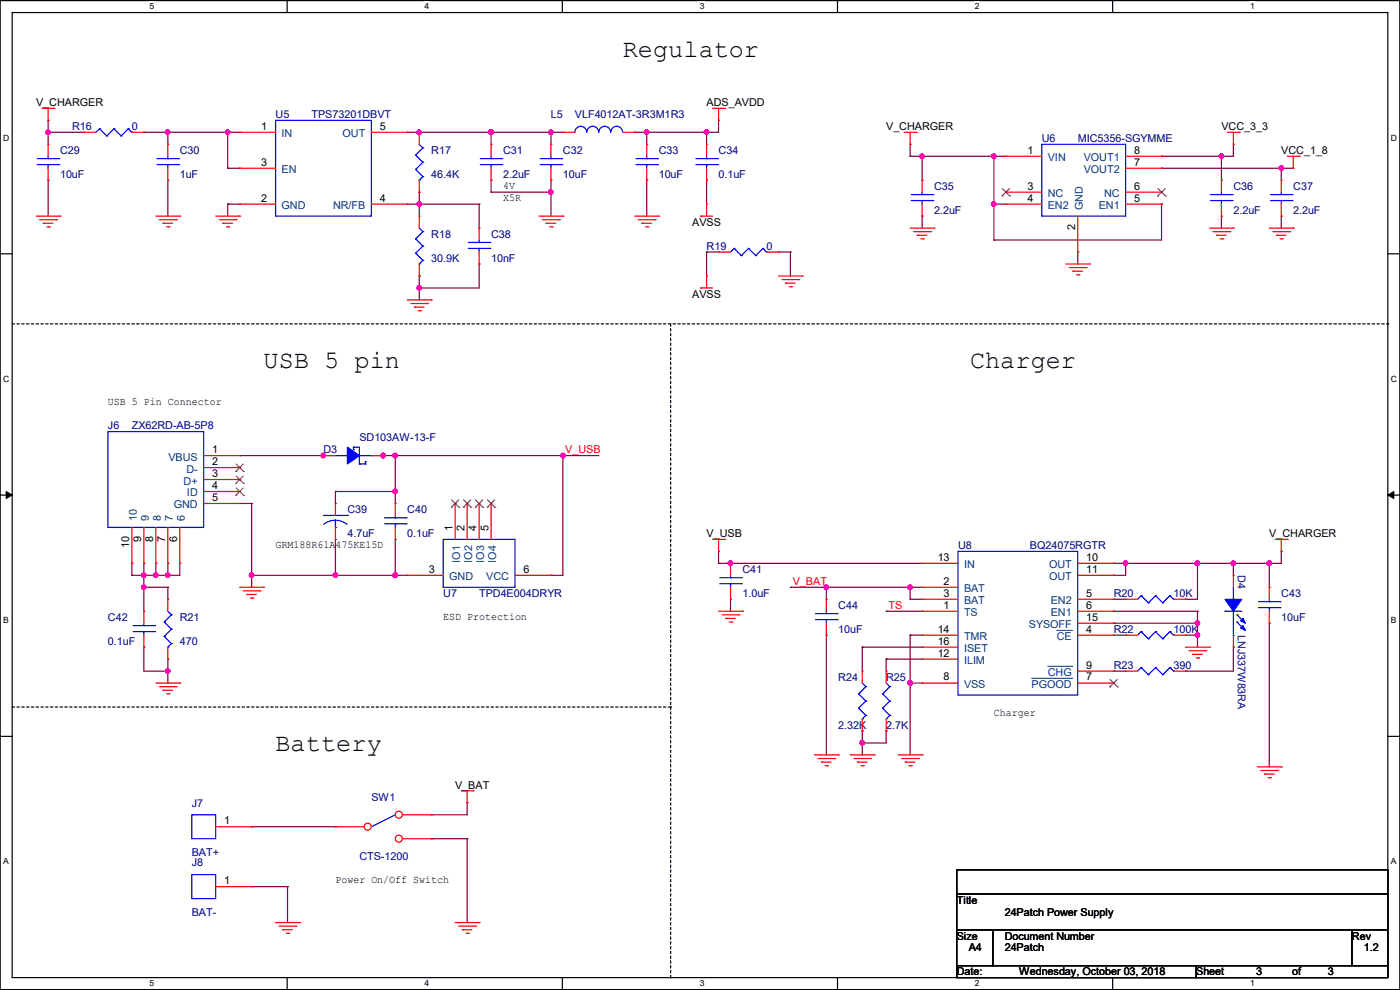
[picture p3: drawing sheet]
<svg xmlns="http://www.w3.org/2000/svg" width="297mm" height="210mm" viewBox="0 0 297 210" stroke-linecap="round" stroke-linejoin="round" font-family="sans-serif">
<path d="M0 .1h297v209.8h-297zM2.6 2.7h291.8v204.7h-291.8z" fill="none" stroke="#000" stroke-width=".25"/>
<g fill="#fff">
<path d="M31.7 .4h1v2h-1z"/>
<path d="M31.7 207.6h1v2h-1z"/>
</g>
<path d="M60.9 .1v2.6M60.9 207.4v2.5" fill="none" stroke="#000" stroke-width=".25"/>
<g fill="#fff">
<path d="M90.1 .4h1v2h-1z"/>
<path d="M90.1 207.6h1v2h-1z"/>
</g>
<path d="M119.3 .1v2.6M119.3 207.4v2.5" fill="none" stroke="#000" stroke-width=".25"/>
<g fill="#fff">
<path d="M148.5 .4h.9v2h-.9z"/>
<path d="M148.5 207.6h.9v2h-.9z"/>
</g>
<path d="M177.7 .1v2.6M177.7 207.4v2.5" fill="none" stroke="#000" stroke-width=".25"/>
<g fill="#fff">
<path d="M206.8 .4h1v2h-1z"/>
<path d="M206.8 207.6h1v2h-1z"/>
</g>
<path d="M236.1 .1v2.6M236.1 207.4v2.5" fill="none" stroke="#000" stroke-width=".25"/>
<g fill="#fff">
<path d="M265.2 .4h1v2h-1z"/>
<path d="M265.2 207.6h1v2h-1z"/>
<path d="M.7 28.2h1.2v2h-1.2z"/>
<path d="M295.1 28.2h1.2v2h-1.2z"/>
<path d="M.7 79.4h1.2v2h-1.2z"/>
<path d="M295.1 79.4h1.2v2h-1.2z"/>
</g>
<path d="M0 53.8h2.6M294.4 53.8h2.6" fill="none" stroke="#000" stroke-width=".25"/>
<g fill="#fff">
<path d="M.7 130.6h1.2v2h-1.2z"/>
<path d="M295.1 130.6h1.1v2h-1.1z"/>
</g>
<path d="M0 105h2.6M294.4 105h2.6" fill="none" stroke="#000" stroke-width=".25"/>
<path d="M1.3 104.3l1.3 .7-1.3 .7zM294.4 105l1.3-.7v1.4z" fill="#000" stroke="#000" stroke-width=".21"/>
<g fill="#fff">
<path d="M.7 181.8h1.2v2h-1.2z"/>
<path d="M295.1 181.8h1.1v2h-1.1z"/>
</g>
<path d="M0 156.2h2.6M294.4 156.2h2.6M203 184.5h91.4v5.1h-91.4zM203 189.6h91.4v7.6h-91.4zM203 197.2h7.6v7.7h-7.6zM210.6 197.2h76.2v7.7h-76.2zM286.8 197.2h7.6v7.7h-7.6zM203 204.9h50.8v2.5h-50.8zM253.8 204.9h40.6v2.5h-40.6z" fill="none" stroke="#000" stroke-width=".25"/>
<path d="M2.6 68.7h291.8M142.3 68.7v138.7M294.4 68.7h.1M2.6 150h139.7M142.3 150h.1M142.3 207.4h.1" fill="none" stroke="#000" stroke-width=".25" stroke-dasharray=".5"/>
<g fill="none" stroke="#800040" stroke-width=".25">
<path d="M10.2 28.1h.1M10.2 38.2h.1M10.2 25.5h.1M10.2 28.1h7.6M10.2 25.5v5.1M10.2 38.2v7.6M30.5 28.1h.1M30.5 28.1h20.3M35.6 28.1h.1M35.6 38.2h.1M35.6 28.1v2.5M35.6 38.2v7.6"/>
<path d="M48.3 28.1h.1M48.3 35.7h.1M48.3 28.1v7.6M48.3 35.7h2.5M86.4 28.1h.1M86.4 28.1h33M88.9 28.1h.1M104.2 28.1h.1M104.2 38.2h.1M104.2 28.1v2.5M104.2 38.2v2.6M116.9 28.1h.1"/>
<path d="M116.9 38.2h.1M116.9 28.1v2.5M116.9 38.2v7.6M134.7 28.1h.1M137.2 28.1h.1M137.2 38.2h.1M137.2 28.1v2.5M137.2 38.2v7.6M149.9 28.1h.1M149.9 38.2h.1M149.9 28.1v2.5M149.9 38.2v5.1"/>
<path d="M152.4 25.5h.1M152.4 25.5v2.6h-17.7M193.1 30.6h.1M193.1 33.1h.1M193.1 30.6v2.5M193.1 33.1h20.3M195.6 38.2h.1M195.6 33.1h.1M195.6 33.1v5.1M210.9 33.1h.1M210.9 33.1v17.8M246.4 35.7h.1"/>
<path d="M246.4 33.1h.1M246.4 35.7h28M259.1 38.2h.1M259.1 33.1h.1M259.1 33.1v5.1M261.7 30.6h.1M261.7 30.6v2.5h-15.3M271.8 35.7h.1M271.8 35.7v2.5M48.3 43.3h.1M48.3 43.3h2.5M48.3 43.3v2.5"/>
<path d="M86.4 43.3h.1M86.4 43.3h15.2M88.9 43.3h.1M88.9 58.5h.1M88.9 40.8h.1M88.9 40.8v5M88.9 58.5v5.1M101.6 43.3h.1M101.6 56h.1M101.6 43.3v5.1M101.6 56v5.1h-12.7M104.2 40.8h.1"/>
<path d="M104.2 40.8h12.7M116.9 40.8h.1M149.9 53.5h.1M149.9 53.5v5M149.9 53.5h2.5M165.1 53.5h.1M165.1 53.5h2.6M167.7 53.5h.1M167.7 53.5v5M195.6 45.8h.1M195.6 45.8v2.6M210.9 43.3h.1"/>
<path d="M210.9 50.9h.1M210.9 43.3h2.5M228.6 53.5h.1M228.6 53.5v2.5M246.4 43.3h.1M246.4 43.3v7.6h-35.5M259.1 45.8h.1M259.1 45.8v2.6M271.8 45.8h.1M271.8 45.8v2.6M88.9 61.1h.1M50.8 96.6h.1"/>
<path d="M50.8 96.6h76.2M68.6 96.6h.1M81.3 96.6h.1M83.9 96.6h.1M83.9 96.6v10.2M119.4 96.6h.1M119.4 96.6v25.4h-2.5M28 119.5h.1M28 119.5v2.5M30.5 119.5h.1M30.5 119.5v10.2M33.1 119.5h.1"/>
<path d="M33.1 119.5v2.5M35.6 119.5h.1M35.6 119.5v2.5M38.1 119.5h.1M38.1 119.5v2.5h-10.1M50.8 106.8h.1M50.8 106.8h2.6M53.4 106.8h.1M53.4 106.8v17.8M71.2 104.3h.1M71.2 114.4h.1M71.2 104.3v2.5"/>
<path d="M71.2 114.4v7.6M71.2 104.3h12.7M83.9 104.3h.1M83.9 114.4h.1M83.9 114.4v7.6M152.4 117h.1M152.4 119.5h.1M152.4 117v2.5M152.4 119.5h43.2M155 119.5h.1M236.3 119.5h.1M238.8 119.5h.1"/>
<path d="M238.8 119.5v2.5h-2.5M254 119.5h.1M254 119.5v7.6h-2.5M261.7 119.5h.1M261.7 119.5v2.5M269.3 119.5h.1M269.3 119.5v5.1M271.8 117h.1M271.8 117v2.5h-35.5M28 122h.1M30.5 122h.1M30.5 124.6h.1"/>
<path d="M30.5 137.3h.1M30.5 137.3v5.1h5.1M30.5 124.6h5.1M33.1 122h.1M35.6 122h.1M35.6 124.6h.1M35.6 139.8h.1M35.6 124.6v2.5M35.6 139.8v5.1M53.4 122h.1M53.4 122h33M71.2 122h.1"/>
<path d="M83.9 122h.1M116.9 122h.1M155 127.1h.1M155 127.1v2.6M167.7 124.6h.1M167.7 124.6h27.9M175.3 124.6h.1M175.3 134.7h.1M175.3 124.6v2.5M175.3 134.7v25.4M182.9 137.3h.1M182.9 137.3h12.7"/>
<path d="M182.9 137.3v5.1M188 129.7h.1M188 139.8h.1M188 129.7h7.6M188 139.8h7.6M188 139.8v2.6M193.1 124.6h.1M193.1 134.7h.1M193.1 127.1h.1M193.1 124.6v2.5M193.1 134.7v25.4M193.1 134.7h2.5"/>
<path d="M193.1 127.1h2.5M236.3 122h.1M236.3 127.1h.1M236.3 129.7h.1M236.3 134.7h.1M236.3 132.2h.1M236.3 129.7h17.7M236.3 134.7h2.5M236.3 127.1h2.5M236.3 132.2h17.7M251.5 127.1h.1M251.5 134.7h.1"/>
<path d="M251.5 134.7h2.5M254 134.7h.1M254 132.2h.1M254 129.7h.1M254 129.7v7.6M261.7 137.3h.1M261.7 137.3v5.1h-10.2M269.3 132.2h.1M269.3 132.2v30.5M35.6 142.4h.1M35.6 144.9h.1M182.9 157.6h.1"/>
<path d="M182.9 155.1h.1M182.9 155.1v5M188 155.1h.1M188 155.1v2.5h-5.1M193.1 144.9h.1M193.1 144.9h2.5M236.3 142.4h.1M236.3 142.4h2.5M251.5 142.4h.1M53.4 175.4h.1M53.4 175.4h17.8M91.5 172.8h.1"/>
<path d="M91.5 177.9h.1M91.5 177.9h7.6M99.1 170.3h.1M99.1 177.9h.1M99.1 170.3v2.5h-7.6M99.1 177.9v17.8M53.4 188.1h.1M53.4 188.1h7.6M61 188.1h.1M61 188.1v7.6"/>
</g>
<g fill="#f0f" stroke="#f0f" stroke-width=".25">
<circle cx="88.9" cy="43.3" r=".49"/>
<circle cx="88.9" cy="61.1" r=".49"/>
<circle cx="104.2" cy="28" r=".49"/>
<circle cx="88.9" cy="28" r=".49"/>
<circle cx="116.9" cy="28" r=".49"/>
<circle cx="116.9" cy="40.7" r=".49"/>
<circle cx="10.2" cy="28" r=".49"/>
<circle cx="35.6" cy="28" r=".49"/>
<circle cx="48.3" cy="28" r=".49"/>
<circle cx="35.6" cy="122" r=".49"/>
<circle cx="53.4" cy="122" r=".49"/>
<circle cx="33" cy="122" r=".49"/>
<circle cx="30.5" cy="122" r=".49"/>
<circle cx="30.5" cy="124.6" r=".49"/>
<circle cx="83.8" cy="96.6" r=".49"/>
<circle cx="81.3" cy="96.6" r=".49"/>
<circle cx="155" cy="119.5" r=".49"/>
<circle cx="193.1" cy="124.6" r=".49"/>
<circle cx="175.3" cy="124.6" r=".49"/>
<circle cx="254" cy="119.5" r=".49"/>
<circle cx="238.8" cy="119.5" r=".49"/>
<circle cx="193.1" cy="144.9" r=".49"/>
<circle cx="254" cy="134.7" r=".49"/>
<circle cx="261.6" cy="119.5" r=".49"/>
<circle cx="269.3" cy="119.5" r=".49"/>
<circle cx="254" cy="132.2" r=".49"/>
<circle cx="195.6" cy="33.1" r=".49"/>
<circle cx="271.8" cy="35.7" r=".49"/>
<circle cx="259.1" cy="33.1" r=".49"/>
<circle cx="83.8" cy="122" r=".49"/>
<circle cx="68.6" cy="96.6" r=".49"/>
<circle cx="83.8" cy="104.2" r=".49"/>
<circle cx="71.1" cy="122" r=".49"/>
<circle cx="119.4" cy="96.6" r=".49"/>
<circle cx="210.8" cy="43.3" r=".49"/>
<circle cx="210.8" cy="33.1" r=".49"/>
<circle cx="149.9" cy="28" r=".49"/>
<circle cx="137.2" cy="28" r=".49"/>
<circle cx="182.9" cy="157.6" r=".49"/>
<circle cx="35.6" cy="142.3" r=".49"/>
</g>
<g fill="none" stroke="#f00" stroke-width=".25">
<path d="M8.9 23h2.6M10.2 25.5h.1M10.2 30.6h.1M10.2 38.2h.1M10.2 23v2.5M10.2 30.6v2.5M10.2 35.7v2.5M11.5 23h.1M35.6 30.6h.1M35.6 38.2h.1M35.6 30.6v2.5M35.6 35.7v2.5"/>
<path d="M50.8 28.1h.1M50.8 35.7h.1M50.8 28.1h7.7M50.8 35.7h7.7M78.8 28.1h7.6M86.4 28.1h.1M151.2 23h2.5M152.4 25.5h.1M152.4 23v2.5M153.7 23h.1M191.8 28.1h2.6M193.1 30.6h.1"/>
<path d="M193.1 28.1v2.5M194.4 28.1h.1M260.4 28.1h2.5M261.7 30.6h.1M261.7 28.1v2.5M262.9 28.1h.1M271.8 38.2h.1M271.8 38.2v2.6M273.1 33.1h2.5M274.4 35.7h.1M274.4 33.1v2.6M275.6 33.1h.1"/>
<path d="M7.7 45.8h5M8.4 46.6h3.6M9.2 47.4h.1M9.2 47.4h2M9.9 48.1h.6M10.5 48.1h.1M12 46.6h.1M12.7 45.8h.1M33.1 45.8h5M33.8 46.6h3.6M34.6 47.4h.1M34.6 47.4h2"/>
<path d="M35.3 48.1h.6M35.9 48.1h.1M37.4 46.6h.1M38.1 45.8h.1M45.8 45.8h5M46.5 46.6h3.6M47.3 47.4h.1M47.3 47.4h2M48 48.1h.6M48.6 48.1h.1M50.1 46.6h.1M50.8 45.8h.1"/>
<path d="M50.8 43.3h.1M50.8 43.3h7.7M78.8 43.3h7.6M86.4 43.3h.1M114.3 45.8h5.1M115.1 46.6h3.6M115.9 47.4h.1M115.9 47.4h2M116.6 48.1h.5M117.1 48.1h.1M118.7 46.6h.1M119.4 45.8h.1"/>
<path d="M134.7 45.8h5M135.4 46.6h3.6M136.2 47.4h.1M136.2 47.4h2M136.9 48.1h.6M137.5 48.1h.1M139 46.6h.1M139.7 45.8h.1M148.6 45.8h.1M148.6 45.8h2.6M149.9 43.3h.1M149.9 58.5h.1"/>
<path d="M149.9 43.3v2.5M149.9 58.5v2.6M165.1 58.5h5.1M165.9 59.3h3.6M169.5 59.3h.1M170.2 58.5h.1M193.1 48.4h5.1M193.8 49.1h3.6M194.6 49.9h.1M194.6 49.9h2M195.4 50.7h.5M195.9 50.7h.1"/>
<path d="M197.4 49.1h.1M198.2 48.4h.1M226.1 56h5.1M226.9 56.8h3.5M227.6 57.5h.1M227.6 57.5h2.1M228.4 58.3h.5M228.9 58.3h.1M230.4 56.8h.1M231.2 56h.1M256.6 48.4h5.1M257.3 49.1h3.6"/>
<path d="M258.1 49.9h.1M258.1 49.9h2M258.9 50.7h.5M259.4 50.7h.1M260.9 49.1h.1M261.7 48.4h.1M269.3 48.4h5.1M270 49.1h3.6M270.8 49.9h.1M270.8 49.9h2M271.6 50.7h.5M271.8 45.8h.1"/>
<path d="M271.8 43.3v2.5M272.1 50.7h.1M273.6 49.1h.1M274.4 48.4h.1M86.4 63.6h5.1M87.2 64.4h3.5M87.9 65.2h.1M87.9 65.2h2.1M88.7 65.9h.5M89.2 65.9h.1M90.7 64.4h.1M91.5 63.6h.1"/>
<path d="M148.6 61.1h.1M148.6 61.1h2.6M166.7 60.1h.1M166.7 60.1h2M167.4 60.8h.5M167.9 60.8h.1M83.9 106.8h.1M83.9 114.4h.1M83.9 106.8v2.5M83.9 111.9v2.5M96.6 106.8h.1M96.6 106.8v7.6"/>
<path d="M99.1 106.8h.1M99.1 106.8v7.6M101.6 106.8h.1M101.6 106.8v7.6M104.2 106.8h.1M104.2 106.8v7.6M151.2 114.4h2.5M152.4 117h.1M152.4 114.4v2.6M153.7 114.4h.1M270.6 114.4h2.5M271.8 117h.1"/>
<path d="M271.8 114.4v2.6M273.1 114.4h.1M35.6 127.1h.1M35.6 139.8h.1M35.6 127.1v2.6M35.6 137.3v2.5M50.8 124.6h5.1M51.6 125.3h3.6M52.4 126.1h.1M52.4 126.1h2M53.1 126.9h.5M53.6 126.9h.1"/>
<path d="M55.2 125.3h.1M55.9 124.6h.1M86.4 122h.1M86.4 122h7.6M109.3 122h7.6M116.9 122h.1M152.4 129.7h5.1M153.2 130.4h3.6M154 131.2h.1M154 131.2h2M154.7 132h.5M155.2 132h.1"/>
<path d="M156.8 130.4h.1M157.5 129.7h.1M238.8 127.1h.1M238.8 127.1h2.5M249 127.1h2.5M251.5 127.1h.1M251.5 137.3h5.1M252.3 138h3.5M253 138.8h.1M253 138.8h2.1M253.8 139.6h.5M254.3 139.6h.1"/>
<path d="M255.8 138h.1M256.6 137.3h.1M33.1 144.9h5M33.8 145.7h3.6M34.6 146.4h.1M34.6 146.4h2M35.3 147.2h.6M35.9 147.2h.1M37.4 145.7h.1M38.1 144.9h.1M238.8 142.4h.1M238.8 142.4h2.5"/>
<path d="M249 142.4h2.5M251.5 142.4h.1M97.8 167.8h2.6M99.1 170.3h.1M99.1 167.8v2.5M100.4 167.8h.1M172.8 160.1h5M173.5 160.9h3.6M174.3 161.7h.1M174.3 161.7h2M175 162.4h.6M175.6 162.4h.1"/>
<path d="M177.1 160.9h.1M177.8 160.1h.1M180.4 160.1h5.1M181.1 160.9h3.6M181.9 161.7h.1M181.9 161.7h2M182.7 162.4h.5M183.2 162.4h.1M184.7 160.9h.1M185.5 160.1h.1M190.5 160.1h5.1M191.3 160.9h3.6"/>
<path d="M192.1 161.7h.1M192.1 161.7h2M192.8 162.4h.5M193.3 162.4h.1M194.9 160.9h.1M195.6 160.1h.1M266.7 162.7h5.1M267.5 163.4h3.6M268.3 164.2h.1M268.3 164.2h2M269 165h.5M269.5 165h.1"/>
<path d="M271.1 163.4h.1M271.8 162.7h.1M45.8 188.1h7.6M53.4 188.1h.1M58.5 195.7h5M59.2 196.5h3.6M60 197.2h.1M60 197.2h2M60.7 198h.6M61.3 198h.1M62.8 196.5h.1M63.5 195.7h.1"/>
<path d="M96.6 195.7h5M97.3 196.5h3.6M98.1 197.2h.1M98.1 197.2h2M98.8 198h.6M99.4 198h.1M100.9 196.5h.1M101.6 195.7h.1"/>
</g>
<g fill="none" stroke="#00f" stroke-width=".25">
<path d="M7.9 34.9h4.6M7.9 33.7h4.6M10.2 33.7h.1M10.2 34.9h.1M10.2 33.1v.6M10.2 34.9v.8M12.5 34.9h.1M12.5 33.7h.1M33.3 34.9h4.6M33.3 33.7h4.6M35.6 33.7h.1M35.6 34.9h.1"/>
<path d="M35.6 33.1v.6M35.6 34.9v.8M37.9 34.9h.1M37.9 33.7h.1M58.5 25.5h20.3v20.3h-20.3zM269.5 42.5h4.6M269.5 41.3h4.6M271.8 41.3h.1M271.8 42.5h.1M271.8 40.8v.5M271.8 42.5v.8M274.1 42.5h.1"/>
<path d="M274.1 41.3h.1M81.6 111.1h4.5M81.6 109.9h4.5M83.9 109.9h.1M83.9 111.1h.1M83.9 109.3v.6M83.9 111.1v.8M86.1 111.1h.1M86.1 109.9h.1M94 114.4h15.3v10.2h-15.3zM34.8 132h.1M34.8 135h.1"/>
<path d="M34.8 132l1.6 1.5M34.8 135l1.6 1.5M35.6 137.3h.1M35.6 129.7l.8 .7M36.4 130.4h.1M36.4 133.5h.1M36.4 136.5h.1M36.4 130.4l-1.6 1.6M36.4 133.5l-1.6 1.5M36.4 136.5l-.8 .8M242.1 126.4h.1M242.1 126.4l-.8 .7"/>
<path d="M242.1 126.4l1.5 1.5M243.6 127.9h.1M245.2 126.4h.1M245.2 126.4l-1.6 1.5M245.2 126.4l1.5 1.5M246.7 127.9h.1M248.2 126.4h.1M248.2 126.4l-1.5 1.5M248.2 126.4l.8 .7M249 127.1h.1M242.1 141.6h.1M242.1 141.6l-.8 .8"/>
<path d="M242.1 141.6l1.5 1.5M243.6 143.1h.1M245.2 141.6h.1M245.2 141.6l-1.6 1.5M245.2 141.6l1.5 1.5M246.7 143.1h.1M248.2 141.6h.1M248.2 141.6l-1.5 1.5M248.2 141.6l.8 .8M249 142.4h.1M83.9 172.8h.1M83.9 172.8l-5.1 2.6"/>
<path d="M40.7 185.5h5.1v5.1h-5.1z"/>
</g>
<g fill="none" stroke="#804000" stroke-width=".21">
<path d="M95.8 107.6h.1M95.8 106l1.6 1.6M97.3 106l-1.5 1.6M97.4 107.6h.1M98.3 107.6h.1M98.3 106l1.6 1.6M99.9 106l-1.6 1.6M99.9 107.6h.1M100.8 107.6h.1M100.9 106l1.5 1.6M102.4 106l-1.6 1.6M102.4 107.6h.1"/>
<path d="M103.4 107.6h.1M103.4 106l1.6 1.6M104.9 106l-1.5 1.6M105 107.6h.1"/>
</g>
<circle cx="78" cy="175.4" r=".74" fill="#fff" stroke="#f00" stroke-width=".25"/>
<path d="M71.2 175.4h.1M71.2 175.4h6.1" fill="none" stroke="#f00" stroke-width=".25"/>
<circle cx="84.6" cy="172.8" r=".74" fill="#fff" stroke="#f00" stroke-width=".25"/>
<path d="M85.4 172.8h6.1M91.5 172.8h.1" fill="none" stroke="#f00" stroke-width=".25"/>
<circle cx="84.6" cy="177.9" r=".74" fill="#fff" stroke="#f00" stroke-width=".25"/>
<g fill="none" stroke="#f00" stroke-width=".25">
<path d="M17.8 28.1h.1M17.8 28.1h2.6M28 28.1h2.5M30.5 28.1h.1M88.9 28.1h.1M88.9 28.1v2.5M88.9 38.2v2.6M104.2 30.6h.1M104.2 38.2h.1M104.2 30.6v2.5M104.2 35.7v2.5M116.9 30.6h.1"/>
<path d="M116.9 38.2h.1M116.9 30.6v2.5M116.9 35.7v2.5M119.4 28.1h.1M119.4 28.1h2.6M132.1 28.1h2.6M134.7 28.1h.1M137.2 30.6h.1M137.2 38.2h.1M137.2 30.6v2.5M137.2 35.7v2.5M149.9 30.6h.1"/>
<path d="M149.9 38.2h.1M149.9 30.6v2.5M149.9 35.7v2.5M195.6 38.2h.1M195.6 38.2v2.6M213.4 33.1h.1M213.4 33.1h7.6M238.8 33.1h7.6M238.8 35.7h7.6M246.4 35.7h.1M246.4 33.1h.1M259.1 38.2h.1"/>
<path d="M259.1 38.2v2.6M88.9 45.8h.1M88.9 58.5h.1M88.9 40.8h.1M88.9 45.8v2.6M88.9 56v2.5M101.6 48.4h.1M101.6 56h.1M101.6 48.4v2.5M101.6 53.5v2.5M152.4 53.5h.1M152.4 53.5h2.6"/>
<path d="M162.6 53.5h2.5M165.1 53.5h.1M195.6 45.8h.1M195.6 43.3v2.5M213.4 40.8h.1M213.4 43.3h.1M213.4 40.8h7.6M213.4 43.3h7.6M228.6 53.5h.1M228.6 45.8v7.7M238.8 40.8h7.6M238.8 43.3h7.6"/>
<path d="M246.4 43.3h.1M246.4 40.8h.1M259.1 45.8h.1M259.1 43.3v2.5M43.2 96.6h7.6M43.2 99.2h7.6M50.8 96.6h.1M50.8 99.2h.1M68.6 96.6h.1M68.6 96.6h2.6M78.8 96.6h2.5M81.3 96.6h.1"/>
<path d="M28 119.5h.1M28 111.9v7.6M30.5 119.5h.1M30.5 111.9v7.6M33.1 119.5h.1M33.1 111.9v7.6M35.6 119.5h.1M35.6 111.9v7.6M38.1 119.5h.1M38.1 111.9v7.6M43.2 101.7h7.6M43.2 104.3h7.6"/>
<path d="M43.2 106.8h7.6M50.8 101.7h.1M50.8 104.3h.1M50.8 106.8h.1M71.2 106.8h.1M71.2 114.4h.1M71.2 106.8v2.5M71.2 111.9v2.5M155 119.5h.1M155 119.5v2.5M195.6 119.5h.1M195.6 119.5h7.6"/>
<path d="M228.6 119.5h7.7M236.3 119.5h.1M30.5 129.7h.1M30.5 137.3h.1M30.5 129.7v2.5M30.5 134.7v2.6M155 127.1h.1M155 124.6v2.5M175.3 127.1h.1M175.3 134.7h.1M175.3 127.1v2.6M175.3 132.2v2.5"/>
<path d="M195.6 124.6h.1M195.6 127.1h.1M195.6 129.7h.1M195.6 134.7h.1M195.6 137.3h.1M195.6 139.8h.1M195.6 134.7h7.6M195.6 124.6h7.6M195.6 127.1h7.6M195.6 129.7h7.6M195.6 137.3h7.6M195.6 139.8h7.6"/>
<path d="M228.6 134.7h7.7M228.6 127.1h7.7M228.6 129.7h7.7M228.6 122h7.7M228.6 132.2h7.7M236.3 122h.1M236.3 127.1h.1M236.3 129.7h.1M236.3 132.2h.1M236.3 134.7h.1M238.8 134.7h.1M238.8 134.7h2.5"/>
<path d="M249 134.7h2.5M251.5 134.7h.1M261.7 122h.1M261.7 137.3h.1M261.7 122v2.6M261.7 134.7v2.6M269.3 124.6h.1M269.3 132.2h.1M269.3 124.6v2.5M269.3 129.7v2.5M182.9 142.4h.1M182.9 155.1h.1"/>
<path d="M182.9 142.4v2.5M182.9 152.5v2.6M188 142.4h.1M188 155.1h.1M188 142.4v2.5M188 152.5v2.6M195.6 144.9h.1M195.6 144.9h7.6M228.6 144.9h7.7M228.6 142.4h7.7M236.3 142.4h.1M236.3 144.9h.1"/>
<path d="M45.8 175.4h7.6M53.4 175.4h.1M85.4 177.9h6.1M91.5 177.9h.1"/>
</g>
<g fill="none" stroke="#00f" stroke-width=".25">
<path d="M21.1 27.3h.1M21.1 27.3l-.7 .8M21.1 27.3l1.5 1.5M22.6 28.8h.1M24.2 27.3h.1M24.2 27.3l-1.6 1.5M24.2 27.3l1.5 1.5M25.7 28.8h.1M27.2 27.3h.1M27.2 27.3l-1.5 1.5M27.2 27.3l.8 .8M28 28.1h.1"/>
<path d="M88.2 32.9h.1M88.2 35.9h.1M88.2 32.9l1.5 1.5M88.2 35.9l1.5 1.6M88.9 38.2h.1M88.9 30.6l.8 .8M89.7 31.4h.1M89.7 34.4h.1M89.7 37.5h.1M89.7 31.4l-1.5 1.5M89.7 34.4l-1.5 1.5M89.7 37.5l-.8 .7"/>
<path d="M101.9 34.9h4.6M101.9 33.7h4.6M104.2 33.7h.1M104.2 34.9h.1M104.2 33.1v.6M104.2 34.9v.8M106.5 34.9h.1M106.5 33.7h.1M114.6 34.9h4.6M114.6 33.7h4.6M116.9 33.7h.1M116.9 34.9h.1"/>
<path d="M116.9 33.1v.6M116.9 34.9v.8M119.2 34.9h.1M119.2 33.7h.1M129.5 28.1a1.27 1.27 0 0 0-1.2-1.3 1.27 1.27 0 0 0-1.3 1.3 1.27 1.27 0 0 0-1.3-1.3 1.27 1.27 0 0 0-1.2 1.3 1.25 1.25 0 0 0-1.3-1.3 1.25 1.25 0 0 0-1.2 1.3M132.1 28.1a1.25 1.25 0 0 0-1.3-1.3 1.25 1.25 0 0 0-1.2 1.3M134.9 34.9h4.6M134.9 33.7h4.6M137.2 33.7h.1M137.2 34.9h.1M137.2 33.1v.6M137.2 34.9v.8"/>
<path d="M139.5 34.9h.1M139.5 33.7h.1M147.6 34.9h4.6M147.6 33.7h4.6M149.9 33.7h.1M149.9 34.9h.1M149.9 33.1v.6M149.9 34.9v.8M152.2 34.9h.1M152.2 33.7h.1M221 30.6h17.8v15.2h-17.8zM88.2 50.7h.1"/>
<path d="M88.2 53.7h.1M88.2 50.7l1.5 1.5M88.2 53.7l1.5 1.5M88.9 56h.1M88.9 48.4l.8 .7M89.7 49.1h.1M89.7 52.2h.1M89.7 55.2h.1M89.7 49.1l-1.5 1.6M89.7 52.2l-1.5 1.5M89.7 55.2l-.8 .8M99.4 52.7h4.5"/>
<path d="M99.4 51.4h4.5M101.6 51.4h.1M101.6 52.7h.1M101.6 50.9v.5M101.6 52.7v.8M103.9 52.7h.1M103.9 51.4h.1M155.7 52.7h.1M155.7 52.7l-.7 .8M155.7 52.7l1.6 1.5M157.3 54.2h.1M158.8 52.7h.1"/>
<path d="M158.8 52.7l-1.5 1.5M158.8 52.7l1.5 1.5M160.3 54.2h.1M161.8 52.7h.1M161.8 52.7l-1.5 1.5M161.8 52.7l.8 .8M162.6 53.5h.1M193.3 42.5h4.6M193.3 41.3h4.6M195.6 41.3h.1M195.6 42.5h.1M195.6 40.8v.5"/>
<path d="M195.6 42.5v.8M197.9 42.5h.1M197.9 41.3h.1M256.8 42.5h4.6M256.8 41.3h4.6M259.1 41.3h.1M259.1 42.5h.1M259.1 40.8v.5M259.1 42.5v.8M261.4 42.5h.1M261.4 41.3h.1M22.9 91.6h20.3v20.3h-20.3z"/>
<path d="M71.2 96.6h2.5M73.7 96.6h.1M75 94.9h.1M75 95.4h.1M75 94.9h1.2v3.5M75 94.9v.5M76.2 98.4h.1M76.2 96.6h2.6M76.2 98.4h1.3M77.5 98.4h.1M77.5 97.9h.1M77.5 97.9v.5"/>
<path d="M78.8 96.6h.1M68.6 109.3h5.1M71.2 111.9h.1M71.2 110.4l1.5 .3 .9 .5M71.2 110.4l-1.1 .1-1.4 .7M71.2 110.4v1.5M73.7 109.3h.1M203.2 117h25.4v30.4h-25.4zM28.2 134h4.6M28.2 132.7h4.6M30.5 132.7h.1M30.5 134h.1"/>
<path d="M30.5 132.2v.5M30.5 134v.7M32.8 134h.1M32.8 132.7h.1M152.7 123.8h4.6M152.7 122.6h4.6M155 122.6h.1M155 123.8h.1M155 122v.6M155 123.8v.8M157.3 123.8h.1M157.3 122.6h.1"/>
<path d="M173 131.4h4.6M173 130.2h4.6M175.3 130.2h.1M175.3 131.4h.1M175.3 129.7v.5M175.3 131.4v.8M177.6 131.4h.1M177.6 130.2h.1M242.1 134h.1M242.1 134l-.8 .7M242.1 134l1.5 1.5M243.6 135.5h.1"/>
<path d="M245.2 134h.1M245.2 134l-1.6 1.5M245.2 134l1.5 1.5M246.7 135.5h.1M248.2 134h.1M248.2 134l-1.5 1.5M248.2 134l.8 .7M249 134.7h.1M259.9 129.7h.1M259.9 129.7h3.5M261.7 127.1h.1M261.7 134.7h.1"/>
<path d="M261.7 124.6v2.5M261.7 129.7v5M262.4 130.4h.1M262.4 132h.1M262.4 130.4l1.5 1.6M262.4 132l1.5 1.5M267 128.9h4.6M267 127.6h4.6M269.3 127.6h.1M269.3 128.9h.1M269.3 127.1v.5M269.3 128.9v.8"/>
<path d="M271.6 128.9h.1M271.6 127.6h.1M182.2 147.2h.1M182.2 150.2h.1M182.2 147.2l1.5 1.5M182.2 150.2l1.5 1.6M182.9 152.5h.1M182.9 144.9l.8 .8M183.7 145.7h.1M183.7 148.7h.1M183.7 151.8h.1M183.7 145.7l-1.5 1.5"/>
<path d="M183.7 148.7l-1.5 1.5M183.7 151.8l-.8 .7M187.2 147.2h.1M187.2 150.2h.1M187.2 147.2l1.6 1.5M187.2 150.2l1.6 1.6M188 152.5h.1M188 144.9l.8 .8M188.8 145.7h.1M188.8 148.7h.1M188.8 151.8h.1M188.8 145.7l-1.6 1.5"/>
<path d="M188.8 148.7l-1.6 1.5M188.8 151.8l-.8 .7M40.7 172.8h5.1v5.1h-5.1z"/>
</g>
<g fill="none" stroke="#804000" stroke-width=".21">
<path d="M212.6 41.6h.1M212.6 40l1.6 1.6M214.2 40l-1.6 1.6M214.2 41.6h.1M245.6 41.6h.1M245.7 40l1.5 1.6M247.2 40l-1.6 1.6M247.2 41.6h.1M50 100h.1M50.1 98.4l1.5 1.6M51.6 98.4l-1.6 1.6M51.6 100h.1"/>
<path d="M50 102.5h.1M50 105.1h.1M50.1 101l1.5 1.5M50.1 103.5l1.5 1.6M51.6 101l-1.6 1.5M51.6 103.5l-1.6 1.6M51.6 102.5h.1M51.6 105.1h.1M235.5 145.7h.1M235.5 144.1l1.6 1.6M237 144.1l-1.5 1.6M237.1 145.7h.1"/>
</g>
<g fill="#00f" stroke="#00f" stroke-width=".25">
<path d="M259.9 127.1h3.5l-1.7 2.6z" fill-rule="evenodd"/>
<path d="M263.2 133.2l.5-.5 .5 1z" fill-rule="evenodd"/>
<path d="M263.2 131.7l.5-.5 .5 1z" fill-rule="evenodd"/>
<path d="M73.7 94.9l2.5 1.7-2.5 1.8z" fill-rule="evenodd"/>
</g>
<path d="M224.2 133.7h3.2M227.4 133.7h.1M218.9 143.9h8.5M222.3 141.4h5.1M227.4 141.4h.1M227.4 143.9h.1" fill="none" stroke="#004080" stroke-width=".21"/>
<g fill="#f0f" stroke="#f0f" stroke-width=".25">
<circle cx="88.9" cy="43.3" r=".49"/>
<circle cx="88.9" cy="61.1" r=".49"/>
<circle cx="104.2" cy="28" r=".49"/>
<circle cx="88.9" cy="28" r=".49"/>
<circle cx="116.9" cy="28" r=".49"/>
<circle cx="116.9" cy="40.7" r=".49"/>
<circle cx="10.2" cy="28" r=".49"/>
<circle cx="35.6" cy="28" r=".49"/>
<circle cx="48.3" cy="28" r=".49"/>
<circle cx="35.6" cy="122" r=".49"/>
<circle cx="53.4" cy="122" r=".49"/>
<circle cx="33" cy="122" r=".49"/>
<circle cx="30.5" cy="122" r=".49"/>
<circle cx="30.5" cy="124.6" r=".49"/>
<circle cx="83.8" cy="96.6" r=".49"/>
<circle cx="81.3" cy="96.6" r=".49"/>
<circle cx="155" cy="119.5" r=".49"/>
<circle cx="193.1" cy="124.6" r=".49"/>
<circle cx="175.3" cy="124.6" r=".49"/>
<circle cx="254" cy="119.5" r=".49"/>
<circle cx="238.8" cy="119.5" r=".49"/>
<circle cx="193.1" cy="144.9" r=".49"/>
<circle cx="254" cy="134.7" r=".49"/>
<circle cx="261.6" cy="119.5" r=".49"/>
<circle cx="269.3" cy="119.5" r=".49"/>
<circle cx="254" cy="132.2" r=".49"/>
<circle cx="195.6" cy="33.1" r=".49"/>
<circle cx="271.8" cy="35.7" r=".49"/>
<circle cx="259.1" cy="33.1" r=".49"/>
<circle cx="83.8" cy="122" r=".49"/>
<circle cx="68.6" cy="96.6" r=".49"/>
<circle cx="83.8" cy="104.2" r=".49"/>
<circle cx="71.1" cy="122" r=".49"/>
<circle cx="119.4" cy="96.6" r=".49"/>
<circle cx="210.8" cy="43.3" r=".49"/>
<circle cx="210.8" cy="33.1" r=".49"/>
<circle cx="149.9" cy="28" r=".49"/>
<circle cx="137.2" cy="28" r=".49"/>
<circle cx="182.9" cy="157.6" r=".49"/>
<circle cx="35.6" cy="142.3" r=".49"/>
</g>
<g font-size="5.3">
<text x="132.1" y="12">Regulator</text>
<text x="55.9" y="78.1">USB 5 pin</text>
<text x="205.8" y="78.1">Charger</text>
<text x="58.5" y="159.3">Battery</text>
</g>
<g font-size="2.3">
<text x="7.7" y="22.5">V_CHARGER</text>
<text x="149.9" y="22.5">ADS_AVDD</text>
<text x="55.4" y="27.5">1</text>
<text x="80.6" y="27.5">5</text>
<text x="188" y="27.6">V_CHARGER</text>
<text x="259.1" y="27.6">VCC_3_3</text>
<text x="55.4" y="35.1">3</text>
<text x="218" y="32.6">1</text>
<text x="240.6" y="35.1">7</text>
<text x="240.6" y="32.6">8</text>
<text x="271.8" y="32.7">VCC_1_8</text>
<text x="106.7" y="40.1">4V</text>
<text x="218" y="40.2">3</text>
<text x="240.6" y="40.2">6</text>
<text x="55.4" y="42.8">2</text>
<text x="80.6" y="42.8">4</text>
<text x="106.7" y="42.6">X5R</text>
<text x="146.9" y="47.9">AVSS</text>
<text x="218" y="42.8">4</text>
<text x="240.6" y="42.8">5</text>
<text x="228.1" y="48.9" transform="rotate(-90 228.1 48.9)">2</text>
<text x="146.9" y="63.2">AVSS</text>
<text x="22.9" y="85.8">USB 5 Pin Connector</text>
<text x="45" y="96.1">1</text>
<text x="45" y="98.6">2</text>
<text x="45" y="101.2">3</text>
<text x="45" y="103.7">4</text>
<text x="45" y="106.3">5</text>
<text x="96" y="112.7" transform="rotate(-90 96 112.7)">1</text>
<text x="98.6" y="112.7" transform="rotate(-90 98.6 112.7)">2</text>
<text x="101.1" y="112.7" transform="rotate(-90 101.1 112.7)">4</text>
<text x="103.6" y="112.7" transform="rotate(-90 103.6 112.7)">5</text>
<text x="149.9" y="114">V_USB</text>
<text x="269.3" y="114">V_CHARGER</text>
<text x="27.4" y="116.2" transform="rotate(-90 27.4 116.2)">10</text>
<text x="30" y="114.9" transform="rotate(-90 30 114.9)">9</text>
<text x="32.5" y="114.9" transform="rotate(-90 32.5 114.9)">8</text>
<text x="35.1" y="114.9" transform="rotate(-90 35.1 114.9)">7</text>
<text x="37.6" y="114.9" transform="rotate(-90 37.6 114.9)">6</text>
<text x="58.5" y="116.3">GRM188R61A475KE15D</text>
<text x="198.9" y="119">13</text>
<text x="230.4" y="119">10</text>
<text x="91" y="121.5">3</text>
<text x="111" y="121.5">6</text>
<text x="200.2" y="124">2</text>
<text x="230.4" y="121.5">11</text>
<text x="94" y="131.5">ESD Protection</text>
<text x="200.2" y="126.6">3</text>
<text x="200.2" y="129.1">1</text>
<text x="230.4" y="126.6">5</text>
<text x="230.4" y="129.1">6</text>
<text x="230.4" y="131.7">15</text>
<text x="198.9" y="134.2">14</text>
<text x="198.9" y="136.7">16</text>
<text x="230.4" y="134.2">4</text>
<text x="198.9" y="139.3">12</text>
<text x="230.4" y="141.8">9</text>
<text x="200.2" y="144.4">8</text>
<text x="230.4" y="144.4">7</text>
<text x="210.9" y="151.8">Charger</text>
<text x="96.6" y="167.3">V_BAT</text>
<text x="47.5" y="174.8">1</text>
<text x="47.5" y="187.5">1</text>
<text x="71.2" y="187.4">Power On/Off Switch</text>
<text x="203" y="191.7">Title</text>
<text x="213.2" y="194.2">24Patch Power Supply</text>
<text x="203" y="199.3">Size</text>
<text x="205.5" y="201.8">A4</text>
<text x="213.1" y="199.3">Document Number</text>
<text x="213.2" y="201.8">24Patch</text>
<text x="286.8" y="199.3">Rev</text>
<text x="289.4" y="201.8">1.2</text>
<text x="203" y="206.9">Date:</text>
<text x="216.2" y="206.9">Wednesday, October 03, 2018</text>
<text x="253.8" y="206.9">Sheet</text>
<text x="266.5" y="206.9">3</text>
<text x="274.1" y="206.9">of</text>
<text x="281.7" y="206.9">3</text>
</g>
<g font-size="2.3" fill="#000080">
<text x="15.3" y="27.6">R16</text>
<text x="28" y="27.6">0</text>
<text x="58.5" y="25.1">U5</text>
<text x="66.1" y="25.1">TPS73201DBVT</text>
<text x="116.9" y="25.1">L5</text>
<text x="122" y="25.1">VLF4012AT-3R3M1R3</text>
<text x="12.7" y="32.7">C29</text>
<text x="38.1" y="32.7">C30</text>
<text x="91.5" y="32.7">R17</text>
<text x="106.7" y="32.7">C31</text>
<text x="119.4" y="32.7">C32</text>
<text x="139.7" y="32.7">C33</text>
<text x="152.4" y="32.7">C34</text>
<text x="221" y="30.1">U6</text>
<text x="228.6" y="30.1">MIC5356-SGYMME</text>
<text x="12.7" y="37.8">10uF</text>
<text x="38.1" y="37.8">1uF</text>
<text x="91.5" y="37.8">46.4K</text>
<text x="106.7" y="37.8">2.2uF</text>
<text x="119.4" y="37.8">10uF</text>
<text x="139.7" y="37.8">10uF</text>
<text x="152.4" y="37.8">0.1uF</text>
<text x="198.2" y="40.3">C35</text>
<text x="261.7" y="40.3">C36</text>
<text x="274.4" y="40.3">C37</text>
<text x="198.2" y="45.4">2.2uF</text>
<text x="261.7" y="45.4">2.2uF</text>
<text x="274.4" y="45.4">2.2uF</text>
<text x="91.5" y="50.5">R18</text>
<text x="104.2" y="50.5">C38</text>
<text x="149.9" y="53">R19</text>
<text x="162.6" y="53">0</text>
<text x="91.5" y="55.5">30.9K</text>
<text x="104.2" y="55.5">10nF</text>
<text x="22.9" y="91.1">J6</text>
<text x="28" y="91.1">ZX62RD-AB-5P8</text>
<text x="76.2" y="93.6">SD103AW-13-F</text>
<text x="68.6" y="96.2">D3</text>
<text x="73.7" y="108.9">C39</text>
<text x="73.7" y="114">4.7uF</text>
<text x="86.4" y="108.9">C40</text>
<text x="86.4" y="114">0.1uF</text>
<text x="203.2" y="116.5">U8</text>
<text x="218.5" y="116.5">BQ24075RGTR</text>
<text x="157.5" y="121.6">C41</text>
<text x="262.6" y="122" transform="rotate(90 262.6 122)">D4</text>
<text x="22.9" y="131.7">C42</text>
<text x="38.1" y="131.7">R21</text>
<text x="94" y="126.7">U7</text>
<text x="101.6" y="126.7">TPD4E004DRYR</text>
<text x="157.5" y="126.7">1.0uF</text>
<text x="177.8" y="129.2">C44</text>
<text x="236.3" y="126.7">R20</text>
<text x="249" y="126.7">10K</text>
<text x="271.8" y="126.7">C43</text>
<text x="271.8" y="131.7">10uF</text>
<text x="22.9" y="136.8">0.1uF</text>
<text x="38.1" y="136.8">470</text>
<text x="177.8" y="134.3">10uF</text>
<text x="236.3" y="134.3">R22</text>
<text x="249" y="134.3">100K</text>
<text x="262.6" y="134.8" transform="rotate(90 262.6 134.8)">LNJ337W83RA</text>
<text x="236.3" y="141.9">R23</text>
<text x="249" y="141.9">390</text>
<text x="177.8" y="144.4">R24</text>
<text x="188" y="144.4">R25</text>
<text x="177.8" y="154.6">2.32K</text>
<text x="188" y="154.6">2.7K</text>
<text x="40.7" y="171.1">J7</text>
<text x="78.8" y="169.8">SW1</text>
<text x="40.7" y="183.8">J8</text>
<text x="40.7" y="181.5">BAT+</text>
<text x="76.2" y="182.5">CTS-1200</text>
<text x="40.7" y="194.2">BAT-</text>
</g>
<g font-size="2.3" fill="#004080">
<text x="59.7" y="29.1">IN</text>
<text x="72.7" y="29.1">OUT</text>
<text x="222.3" y="34.2">VIN</text>
<text x="229.9" y="34.2">VOUT1</text>
<text x="59.7" y="36.7">EN</text>
<text x="222.3" y="41.8">NC</text>
<text x="229.9" y="36.7">VOUT2</text>
<text x="234.2" y="41.8">NC</text>
<text x="59.7" y="44.4">GND</text>
<text x="70.7" y="44.4">NR/FB</text>
<text x="222.3" y="44.4">EN2</text>
<text x="229.7" y="44.6" transform="rotate(-90 229.7 44.6)">GND</text>
<text x="233.1" y="44.4">EN1</text>
<text x="35.7" y="97.7">VBUS</text>
<text x="39.5" y="100.2">D-</text>
<text x="36.9" y="107.9">GND</text>
<text x="38.9" y="102.8">D+</text>
<text x="39.7" y="105.3">ID</text>
<text x="29" y="110.6" transform="rotate(-90 29 110.6)">10</text>
<text x="31.6" y="110.6" transform="rotate(-90 31.6 110.6)">9</text>
<text x="34.1" y="110.6" transform="rotate(-90 34.1 110.6)">8</text>
<text x="36.7" y="110.6" transform="rotate(-90 36.7 110.6)">7</text>
<text x="39.2" y="110.6" transform="rotate(-90 39.2 110.6)">6</text>
<text x="97.6" y="119.4" transform="rotate(-90 97.6 119.4)">IO1</text>
<text x="100.2" y="119.4" transform="rotate(-90 100.2 119.4)">IO2</text>
<text x="102.7" y="119.4" transform="rotate(-90 102.7 119.4)">IO3</text>
<text x="105.2" y="119.4" transform="rotate(-90 105.2 119.4)">IO4</text>
<text x="95.3" y="123.1">GND</text>
<text x="103.2" y="123.1">VCC</text>
<text x="204.5" y="120.6">IN</text>
<text x="204.5" y="125.6">BAT</text>
<text x="222.5" y="120.6">OUT</text>
<text x="222.5" y="123.1">OUT</text>
<text x="204.5" y="128.2">BAT</text>
<text x="204.5" y="130.7">TS</text>
<text x="222.9" y="128.2">EN2</text>
<text x="222.9" y="130.7">EN1</text>
<text x="204.5" y="135.8">TMR</text>
<text x="218.3" y="133.3">SYSOFF</text>
<text x="224.2" y="135.8">CE</text>
<text x="204.5" y="138.3">ISET</text>
<text x="204.5" y="140.9">ILIM</text>
<text x="222.3" y="143.4">CHG</text>
<text x="204.5" y="146">VSS</text>
<text x="218.9" y="146">PGOOD</text>
</g>
<g font-size="2.3" fill="#f00">
<text x="119.9" y="96.1">V_USB</text>
<text x="168.2" y="124.1">V_BAT</text>
<text x="188.5" y="129.2">TS</text>
</g>
<g font-size="1.8">
<text x="31.7" y="2">5</text>
<text x="90.1" y="2">4</text>
<text x="148.5" y="2">3</text>
<text x="206.8" y="2">2</text>
<text x="265.2" y="2">1</text>
<text x=".7" y="29.8">D</text>
<text x="295.1" y="29.8">D</text>
<text x=".7" y="81">C</text>
<text x="295.1" y="81">C</text>
<text x=".7" y="132.2">B</text>
<text x="295.1" y="132.2">B</text>
<text x=".7" y="183.4">A</text>
<text x="295.1" y="183.4">A</text>
<text x="31.7" y="209.3">5</text>
<text x="90.1" y="209.3">4</text>
<text x="148.5" y="209.3">3</text>
<text x="206.8" y="209.3">2</text>
<text x="265.2" y="209.3">1</text>
</g>
</svg>
